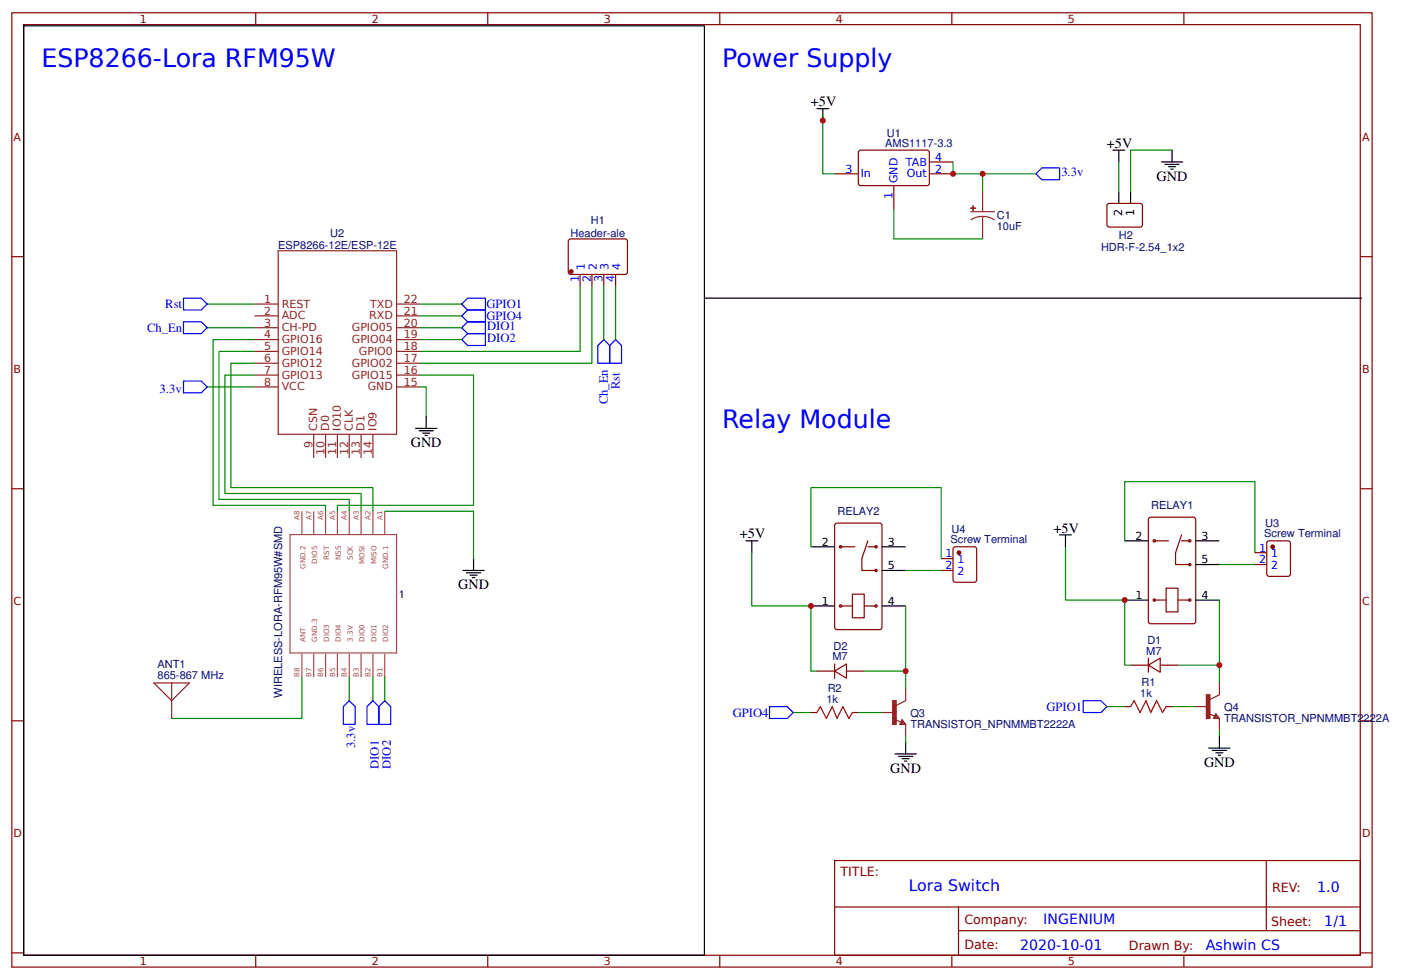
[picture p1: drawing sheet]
<svg xmlns="http://www.w3.org/2000/svg" width="313mm" height="219mm" viewBox="0 0 313 219" stroke-linecap="round" stroke-linejoin="round" font-family="sans-serif">
<g fill="none" stroke="#800" stroke-width=".26">
<path d="M2.6 2.9h304.1v213.2h-304.1zM5.3 5.5h298.7v208h-298.7zM57.1 2.9v2.6M109 2.9v2.6M160.9 2.9v2.6M212.7 2.9v2.6M264.6 2.9v2.6M186.5 38.8h5.3M191.9 33.8l.5-.3 15 .1 .3 .5-.1 7.1-.4 .3-15.1-.1-.3-.4zM207.7 38.8h5.3M207.7 36.2h5.3M2.6 57.4h2.7"/>
<path d="M127.1 53.7l.4-.3 12.5 .1 .2 .4v7.2l-.5 .2h-12.4l-.3-.5zM199.8 41.5v5.3M247.5 45.7l.4-.2h7.2l.2 .5v4.5l-.5 .2h-7.2l-.2-.5zM304 57.4h2.7M129.6 61.3v2.7M132.3 61.3v2.7M134.9 61.3v2.7M137.6 61.3v2.7M2.6 109.2h2.7M186.6 117.2l.5-.3h9.5l.4 .3 .1 23-.2 .4-9.8 .1-.5-.3zM256.7 115.8l.5-.2h9.5l.5 .2v23.1l-.2 .4-9.8 .1-.5-.3zM264.1 119.5l-1.4 4v2.7h3.2"/>
<path d="M304 109.2h2.7M187.7 135.2h.4v.4h-.4zM187.7 122h.4v.4h-.4zM187.9 135.4h2.6M187.9 122.2h3.1M190.5 132.8h2.6v5.3h-2.6zM193.1 135.4h2.7M193.9 120.9l-1.3 3.9v2.7h3.2M193.9 122.2h1.9M195.6 135.2h.4v.4h-.4zM195.6 127.3h.4v.4h-.4zM195.6 122h.4v.4h-.4z"/>
<path d="M210.3 124.8h2.7M210.3 127.5h2.7M213.1 122.4l.4-.2h4.3l.4 .2 .1 7.2-.3 .5h-4.5l-.4-.2zM257.8 133.9h.4v.4h-.4zM257.8 120.7h.4v.3h-.4zM258 134.1h2.6M258 120.9h3.1M260.6 131.4h2.7v5.3h-2.7zM263.3 134.1h2.6M264.1 120.9h1.8M265.7 133.9h.4v.4h-.4zM265.7 126h.4v.3h-.4z"/>
<path d="M265.7 120.7h.4v.3h-.4zM280.5 123.5h2.6M280.5 126.2h2.6M283.2 121.1l.4-.2h4.3l.4 .2 .1 7.2-.3 .4-4.5 .1-.4-.3zM181.2 159.2h1.4M182.6 150h3.9M186.5 150l2.7-1.6v3.2zM186.5 148.4v3.2M189.2 150h3.9M190.5 159.2h1.3M251.4 157.9h1.3M252.7 148.6h3.9"/>
<path d="M256.6 148.6l2.7-1.5v3.1zM256.6 147.1v3.1M259.3 148.6h4M260.6 157.9h1.3M2.6 161.1h2.7M304 161.1h2.7M186.5 192.3h117.5v21.2h-117.5zM283 192.3v15.7M2.6 212.9h2.7M57.1 213.5v2.6M109 213.5v2.6M160.9 213.5v2.6"/>
<path d="M186.6 202.7h117.3M212.7 213.5v2.6M214.2 208h89.7M214.2 202.7v10.6M264.6 213.5v2.6M304 212.9h2.7"/>
</g>
<g fill="none" stroke="#a54b4b" stroke-width=".26">
<path d="M64.8 119.5h23.8v26.4h-23.8zM67.5 114.2v5.3M70.1 114.2v5.3M72.8 114.2v5.3M75.4 114.2v5.3M78.1 114.2v5.3M80.7 114.2v5.3M83.3 114.2v5.3M86 114.2v5.3M67.5 146.1v5.2M70.1 146.1v5.2M72.8 146.1v5.2"/>
<path d="M75.4 146.1v5.2M78.1 146.1v5.2M80.7 146.1v5.2M83.3 146.1v5.2M86 146.1v5.2"/>
</g>
<g fill="none" stroke="#8d2323" stroke-width=".26">
<path d="M62.2 56h26.4v41h-26.4zM217 47.3h5.2M219.6 48.4l1.4 .1 1.2 .7M219.6 48.4l-1.4 .1-1.2 .7M219.6 42.8v4.5M219.6 48.4v5M56.9 75.9h5.3M56.9 67.9h5.3M56.9 70.6h5.3M56.9 78.5h5.3M56.9 73.2h5.3M88.6 75.9h5.3"/>
<path d="M88.6 67.9h5.3M88.6 70.6h5.3M88.6 78.5h5.3M88.6 73.2h5.3M56.9 86.5h5.3M56.9 81.2h5.3M56.9 83.8h5.3M70.1 97v5.3M72.8 97v5.3M75.4 97v5.3M78.1 97v5.3M80.7 97v5.3"/>
<path d="M83.3 97v5.3M88.6 86.5h5.3M88.6 81.2h5.3M88.6 83.8h5.3M34.4 152.6h7.9l-3.9 4zM38.4 152.6v7.9M197.1 159.2h2.7M202.4 153.9v2.7l-2.1 1M267.2 157.9h2.7M270.1 159.5l1.4 .5M271.7 159.5l.8 1h-1.3zM271.7 159.8l.6 .5h-.8z"/>
<path d="M272.5 152.6v2.7l-2.1 1M200 160.8l1.3 .5M201.6 160.8l.8 1.1h-1.3zM201.6 161.1l.5 .5h-.8zM201.6 161.3v.3M202.4 161.9v2.6M271.7 160v.3M272.5 160.5v2.7"/>
</g>
<g fill="none" stroke="#080" stroke-width=".26">
<path d="M183.9 25.6v13.2h2.6M213 36.2v2.6h6.6v4M219.6 38.8h11.9M250 36.2v6.6M261.9 33.5h-9.2v9.3M199.8 46.8v6.6h19.8M46.3 67.9h10.6M46.3 73.2h10.6M56.9 78.5h-8v33.1h29.2v2.6M56.9 75.9h-9.3v37h25.2v1.3M93.9 67.9h9.3M93.9 73.2h9.3"/>
<path d="M93.9 75.9h9.3M93.9 70.6h9.3M129.6 64v14.5h-35.7M132.3 64v17.2h-38.4M134.9 64v11.9M137.6 64v11.9M46.3 86.5h10.6M56.9 83.8h-6.6v26.5h30.4v3.9M56.9 81.2h-5.3v27.8h31.7v5.2M93.9 86.5h1.3v6.6M93.9 83.8h11.9v29.1h-30.4v1.3M86 114.2h19.8v10.6"/>
<path d="M168 123.5v11.9h13.2v14.6h1.4M181.2 122.2v-13.2h29.1v15.8M202.4 135.4v18.5M202.4 127.5h7.9M238.1 122.2v11.9h13.3v14.5h1.3M251.4 120.9v-13.3h29.1v15.9M272.5 126.2h8M272.5 134.1v18.5M67.5 151.3v9.2h-29.1M78.1 151.3v5.3M83.3 151.3v5.3M86 151.3v5.3"/>
<path d="M177.3 159.2h3.9M191.8 159.2h5.3M193.1 150h9.3M247.4 157.9h4M261.9 157.9h5.3M263.3 148.6h9.2M202.4 164.5v1.3M272.5 163.2v1.3"/>
</g>
<g fill="none" stroke="#00f" stroke-width=".26">
<path d="M231.5 38.8l1.3-1.3h4v2.7h-4zM41 66.6h4l1.3 1.3-1.3 1.4h-4zM41 71.9h4l1.3 1.3-1.3 1.4h-4zM103.2 73.2l1.3-1.3h4v2.7h-4zM103.2 75.9l1.3-1.3h4v2.6h-4zM103.2 70.6l1.3-1.3h4v2.6h-4zM103.2 67.9l1.3-1.3h4v2.7h-4zM133.6 77.2l1.3-1.3 1.4 1.3v4h-2.7zM137.6 75.9l1.3 1.3v4h-2.6v-4zM41 85.1h4l1.3 1.4-1.3 1.3h-4zM78.1 156.6l1.3 1.3v4h-2.7v-4zM83.3 156.6l1.4 1.3v4h-2.7v-4z"/>
<path d="M86 156.6l1.3 1.3v4h-2.6v-4zM172 157.9h3.9l1.4 1.3-1.4 1.3h-3.9zM242.1 156.6h4l1.3 1.3-1.3 1.3h-4z"/>
</g>
<g fill="none" stroke="#000" stroke-width=".26">
<path d="M5.3 5.8h152.1v207.7h-152.1zM182.6 24.3h2.6M183.9 24.3v2.6M248.7 33.5h2.7M250 33.5v2.7M259.6 36.2h4.7M260.3 36.7h3.2M261.1 37.3h1.6M261.7 37.8h.5M261.9 33.5v2.7M250 42.8v2.7M252.7 42.8v2.7"/>
<path d="M157.4 66.6h146.9M92.9 95.7h4.7M93.7 96.3h3.1M94.5 96.8h1.5M95 97.3h.5M95.2 93.1v2.6M236.8 119.5h2.6M238.1 119.5v2.7M103.5 127.5h4.7M104.2 128h3.2M105 128.5h1.6M105.6 129.1h.5"/>
<path d="M105.8 124.8v2.7M166.7 120.9h2.6M168 120.9v2.6M181.2 135.4h5.3M181.2 122.2h5.3M197.1 127.5h5.3M197.1 135.4h5.3M197.1 122.2h5.3M251.4 120.9h5.2M251.4 134.1h5.2M267.2 120.9h5.3M267.2 134.1h5.3"/>
<path d="M267.2 126.2h5.3M200 168.5h4.8M200.8 169h3.2M201.6 169.5h1.6M202.1 170.1h.6M202.4 165.8v2.7M270.1 167.2h4.8M270.9 167.7h3.2M271.7 168.2h1.6M272.3 168.8h.5M272.5 164.5v2.7"/>
</g>
<g fill="#8d2323" stroke="#8d2323" stroke-width=".26">
<path d="M217 46.5h1z"/>
<path d="M217.5 46v1z"/>
<path d="M199.5 156.6h.8v5.3h-.8z"/>
<path d="M269.6 155.3h.8v5.2h-.8z"/>
</g>
<g fill="#800" stroke="#800" stroke-width=".26">
<circle cx="127.7" cy="60.7" r=".4"/>
<circle cx="214.3" cy="123.5" r=".4"/>
<circle cx="284.4" cy="122.2" r=".4"/>
</g>
<path d="M182.6 159.2l.8-1.3 1.3 2.6 1.3-2.6 1.1 2.6 1.3-2.6 1.3 2.6 .8-1.3M252.7 157.9l.8-1.3 1.3 2.6 1.3-2.6 1.1 2.6 1.3-2.6 1.3 2.6 .8-1.3" fill="none" stroke="#a00000" stroke-width=".26"/>
<g fill="#c00">
<circle cx="213" cy="38.8" r=".66"/>
<circle cx="183.9" cy="26.9" r=".66"/>
<circle cx="219.6" cy="38.8" r=".66"/>
<circle cx="181.2" cy="135.4" r=".66"/>
<circle cx="251.4" cy="134.1" r=".66"/>
<circle cx="202.4" cy="150" r=".66"/>
<circle cx="272.5" cy="148.6" r=".66"/>
</g>
<g font-size="5.6" fill="#00f">
<text x="9.3" y="15">ESP8266-Lora RFM95W</text>
<text x="161.4" y="15">Power Supply</text>
<text x="161.4" y="95.7">Relay Module</text>
</g>
<text font-size="3.5" fill="#00f" x="203.1" y="199.1">Lora Switch</text>
<g font-size="3.2">
<text x="181.2" y="23.8">+5V</text>
<text x="247.4" y="33">+5V</text>
<text x="258.5" y="40.4">GND</text>
<text x="91.8" y="100">GND</text>
<text x="235.5" y="119">+5V</text>
<text x="165.4" y="120.3">+5V</text>
<text x="102.4" y="131.7">GND</text>
<text x="199" y="172.7">GND</text>
<text x="269.1" y="171.4">GND</text>
</g>
<g font-size="3.2" fill="#00f">
<text x="294.4" y="199.2">1.0</text>
<text x="233.2" y="206.4">INGENIUM</text>
<text x="296" y="207">1/1</text>
<text x="228" y="212.3">2020-10-01</text>
<text x="269.5" y="212.2">Ashwin CS</text>
</g>
<g font-size="2.8" fill="#00f">
<text x="237.2" y="39.4">3.3v</text>
<text x="36.9" y="68.9">Rst</text>
<text x="108.7" y="71.5">GPIO4</text>
<text x="108.7" y="68.9">GPIO1</text>
<text x="32.9" y="74.2">Ch_En</text>
<text x="108.9" y="73.8">DIO1</text>
<text x="108.9" y="76.4">DIO2</text>
<text x="35.7" y="87.8">3.3v</text>
<text x="138.5" y="87" transform="rotate(-90 138.5 87)">Rst</text>
<text x="135.9" y="90.4" transform="rotate(-90 135.9 90.4)">Ch_En</text>
<text x="163.7" y="160.2">GPIO4</text>
<text x="233.9" y="158.8">GPIO1</text>
<text x="79.4" y="167.2" transform="rotate(-90 79.4 167.2)">3.3v</text>
<text x="84.7" y="171.8" transform="rotate(-90 84.7 171.8)">DIO1</text>
<text x="87.3" y="171.8" transform="rotate(-90 87.3 171.8)">DIO2</text>
</g>
<g font-size="2.8" fill="#800">
<text x="187.9" y="195.7">TITLE:</text>
<text x="284.3" y="199.2">REV:</text>
<text x="215.5" y="206.4">Company:</text>
<text x="284.1" y="206.9">Sheet:</text>
<text x="215.5" y="212.1">Date:</text>
<text x="252.3" y="212.2">Drawn By:</text>
</g>
<g font-size="2.5" fill="#800">
<text x="31.2" y="5.1">1</text>
<text x="83.1" y="5.1">2</text>
<text x="134.9" y="5.1">3</text>
<text x="186.8" y="5.1">4</text>
<text x="238.7" y="5.1">5</text>
<text x="3" y="31.4">A</text>
<text x="304.4" y="31.4">A</text>
<text x="3" y="83.3">B</text>
<text x="304.4" y="83.3">B</text>
<text x="3" y="135.1">C</text>
<text x="304.4" y="135.1">C</text>
<text x="3" y="187">D</text>
<text x="304.4" y="187">D</text>
<text x="31.2" y="215.7">1</text>
<text x="83.1" y="215.7">2</text>
<text x="134.9" y="215.7">3</text>
<text x="186.8" y="215.7">4</text>
<text x="238.7" y="215.7">5</text>
</g>
<g font-size="2.5" fill="#000080">
<text x="197.8" y="32.8">AMS1117-3.3</text>
<text x="198.2" y="30.6">U1</text>
<text x="73.8" y="53">U2</text>
<text x="127.5" y="53">Header-ale</text>
<text x="132" y="50.1">H1</text>
<text x="222.8" y="51.3">10uF</text>
<text x="222.8" y="49">C1</text>
<text x="250" y="53.4">H2</text>
<text x="62.2" y="55.6">ESP8266-12E/ESP-12E</text>
<text x="246.1" y="56">HDR-F-2.54_1x2</text>
<text x="257.3" y="113.8">RELAY1</text>
<text x="187.1" y="115.1">RELAY2</text>
<text x="212.7" y="119.1">U4</text>
<text x="282.8" y="117.7">U3</text>
<text x="212.4" y="121.4">Screw Terminal</text>
<text x="282.5" y="120.1">Screw Terminal</text>
<text x="89.2" y="133.6">1</text>
<text x="256.4" y="143.9">D1</text>
<text x="35.2" y="149.3">ANT1</text>
<text x="186" y="147.6">M7</text>
<text x="186.3" y="145.2">D2</text>
<text x="256.1" y="146.3">M7</text>
<text x="35.2" y="151.8">865-867 MHz</text>
<text x="63" y="155.9" transform="rotate(-90 63 155.9)">WIRELESS-LORA-RFM95W#SMD</text>
<text x="185" y="154.7">R2</text>
<text x="254.8" y="155.8">1k</text>
<text x="255.1" y="153.4">R1</text>
<text x="184.7" y="157.1">1k</text>
<text x="203.5" y="160.2">Q3</text>
<text x="273.6" y="161.3">TRANSISTOR_NPNMMBT2222A</text>
<text x="273.6" y="158.8">Q4</text>
<text x="203.5" y="162.6">TRANSISTOR_NPNMMBT2222A</text>
</g>
<g font-size="2.5" fill="#00f">
<text x="209" y="35.9">4</text>
<text x="188.9" y="38.6">3</text>
<text x="192.4" y="39.6">In</text>
<text x="200.6" y="41" transform="rotate(-90 200.6 41)">GND</text>
<text x="202.5" y="37">TAB</text>
<text x="202.7" y="39.6">Out</text>
<text x="209" y="38.6">2</text>
<text x="199.5" y="44.4" transform="rotate(-90 199.5 44.4)">1</text>
<text x="129.4" y="63" transform="rotate(-90 129.4 63)">1</text>
<text x="130.7" y="60.4" transform="rotate(-90 130.7 60.4)">1</text>
<text x="132" y="63" transform="rotate(-90 132 63)">2</text>
<text x="133.3" y="60.4" transform="rotate(-90 133.3 60.4)">2</text>
<text x="134.7" y="63" transform="rotate(-90 134.7 63)">3</text>
<text x="136" y="60.4" transform="rotate(-90 136 60.4)">3</text>
<text x="137.3" y="63" transform="rotate(-90 137.3 63)">4</text>
<text x="138.6" y="60.4" transform="rotate(-90 138.6 60.4)">4</text>
<text x="211.3" y="124.6">1</text>
<text x="214" y="125.9">1</text>
<text x="281.4" y="123.2">1</text>
<text x="281.4" y="125.9">2</text>
<text x="284.1" y="124.6">1</text>
<text x="211.3" y="127.2">2</text>
<text x="214" y="128.5">2</text>
<text x="284.1" y="127.2">2</text>
</g>
<g font-size="2.5">
<text x="250.8" y="48.4" transform="rotate(-90 250.8 48.4)">2</text>
<text x="253.5" y="48.4" transform="rotate(-90 253.5 48.4)">1</text>
<text x="183.6" y="121.9">2</text>
<text x="198.4" y="121.9">3</text>
<text x="253.8" y="120.6">2</text>
<text x="268.6" y="120.6">3</text>
<text x="268.6" y="125.9">5</text>
<text x="198.4" y="127.2">5</text>
<text x="183.6" y="135.1">1</text>
<text x="198.4" y="135.1">4</text>
<text x="253.8" y="133.8">1</text>
<text x="268.6" y="133.8">4</text>
</g>
<g font-size="2.5" fill="#8d2323">
<text x="59" y="67.7">1</text>
<text x="59" y="70.3">2</text>
<text x="63" y="68.7">REST</text>
<text x="63" y="71.4">ADC</text>
<text x="82.5" y="71.4">RXD</text>
<text x="82.7" y="68.7">TXD</text>
<text x="90.2" y="67.7">22</text>
<text x="90.2" y="70.3">21</text>
<text x="59" y="75.6">4</text>
<text x="59" y="73">3</text>
<text x="63" y="76.7">GPIO16</text>
<text x="63" y="74">CH-PD</text>
<text x="78.6" y="76.7">GPIO04</text>
<text x="78.6" y="74">GPIO05</text>
<text x="90.2" y="75.6">19</text>
<text x="90.2" y="73">20</text>
<text x="59" y="78.3">5</text>
<text x="59" y="80.9">6</text>
<text x="59" y="83.6">7</text>
<text x="63" y="79.3">GPIO14</text>
<text x="63" y="82">GPIO12</text>
<text x="78.6" y="82">GPIO02</text>
<text x="80.2" y="79.3">GPIO0</text>
<text x="90.2" y="80.9">17</text>
<text x="90.2" y="83.6">16</text>
<text x="90.2" y="78.3">18</text>
<text x="59" y="86.2">8</text>
<text x="63" y="84.6">GPIO13</text>
<text x="63" y="87.3">VCC</text>
<text x="78.6" y="84.6">GPIO15</text>
<text x="82.2" y="87.3">GND</text>
<text x="90.2" y="86.2">15</text>
<text x="69.8" y="100.2" transform="rotate(-90 69.8 100.2)">9</text>
<text x="70.9" y="96.3" transform="rotate(-90 70.9 96.3)">CSN</text>
<text x="72.5" y="101.8" transform="rotate(-90 72.5 101.8)">10</text>
<text x="73.6" y="96.3" transform="rotate(-90 73.6 96.3)">D0</text>
<text x="75.1" y="101.8" transform="rotate(-90 75.1 101.8)">11</text>
<text x="76.2" y="96.3" transform="rotate(-90 76.2 96.3)">IO10</text>
<text x="77.8" y="101.8" transform="rotate(-90 77.8 101.8)">12</text>
<text x="78.8" y="96.3" transform="rotate(-90 78.8 96.3)">CLK</text>
<text x="80.4" y="101.8" transform="rotate(-90 80.4 101.8)">13</text>
<text x="81.5" y="96.3" transform="rotate(-90 81.5 96.3)">D1</text>
<text x="83.1" y="101.8" transform="rotate(-90 83.1 101.8)">14</text>
<text x="84.1" y="96.3" transform="rotate(-90 84.1 96.3)">IO9</text>
</g>
<g font-size="1.6" fill="#a54b4b">
<text x="66.9" y="116.2" transform="rotate(-90 66.9 116.2)">A8</text>
<text x="69.6" y="116.2" transform="rotate(-90 69.6 116.2)">A7</text>
<text x="72.2" y="116.2" transform="rotate(-90 72.2 116.2)">A6</text>
<text x="74.9" y="116.2" transform="rotate(-90 74.9 116.2)">A5</text>
<text x="77.5" y="116.2" transform="rotate(-90 77.5 116.2)">A4</text>
<text x="80.2" y="116.2" transform="rotate(-90 80.2 116.2)">A3</text>
<text x="82.8" y="116.2" transform="rotate(-90 82.8 116.2)">A2</text>
<text x="85.5" y="116.2" transform="rotate(-90 85.5 116.2)">A1</text>
<text x="70.9" y="125.9" transform="rotate(-90 70.9 125.9)">DIO5</text>
<text x="73.5" y="125.1" transform="rotate(-90 73.5 125.1)">RST</text>
<text x="76.2" y="125.2" transform="rotate(-90 76.2 125.2)">NSS</text>
<text x="78.8" y="125.1" transform="rotate(-90 78.8 125.1)">SCK</text>
<text x="68.2" y="127.1" transform="rotate(-90 68.2 127.1)">GND.2</text>
<text x="81.5" y="126.1" transform="rotate(-90 81.5 126.1)">MOSI</text>
<text x="84.1" y="126.1" transform="rotate(-90 84.1 126.1)">MISO</text>
<text x="86.8" y="127.1" transform="rotate(-90 86.8 127.1)">GND.1</text>
<text x="68.2" y="143.4" transform="rotate(-90 68.2 143.4)">ANT</text>
<text x="70.9" y="143.4" transform="rotate(-90 70.9 143.4)">GND.3</text>
<text x="73.5" y="143.4" transform="rotate(-90 73.5 143.4)">DIO3</text>
<text x="76.2" y="143.4" transform="rotate(-90 76.2 143.4)">DIO4</text>
<text x="78.8" y="143.4" transform="rotate(-90 78.8 143.4)">3.3V</text>
<text x="81.5" y="143.4" transform="rotate(-90 81.5 143.4)">DIO0</text>
<text x="84.1" y="143.4" transform="rotate(-90 84.1 143.4)">DIO1</text>
<text x="86.8" y="143.4" transform="rotate(-90 86.8 143.4)">DIO2</text>
<text x="66.9" y="151.2" transform="rotate(-90 66.9 151.2)">B8</text>
<text x="69.6" y="151.2" transform="rotate(-90 69.6 151.2)">B7</text>
<text x="72.2" y="151.2" transform="rotate(-90 72.2 151.2)">B6</text>
<text x="74.9" y="151.2" transform="rotate(-90 74.9 151.2)">B5</text>
<text x="77.5" y="151.2" transform="rotate(-90 77.5 151.2)">B4</text>
<text x="80.2" y="151.2" transform="rotate(-90 80.2 151.2)">B3</text>
<text x="82.8" y="151.2" transform="rotate(-90 82.8 151.2)">B2</text>
<text x="85.5" y="151.2" transform="rotate(-90 85.5 151.2)">B1</text>
</g>
</svg>
